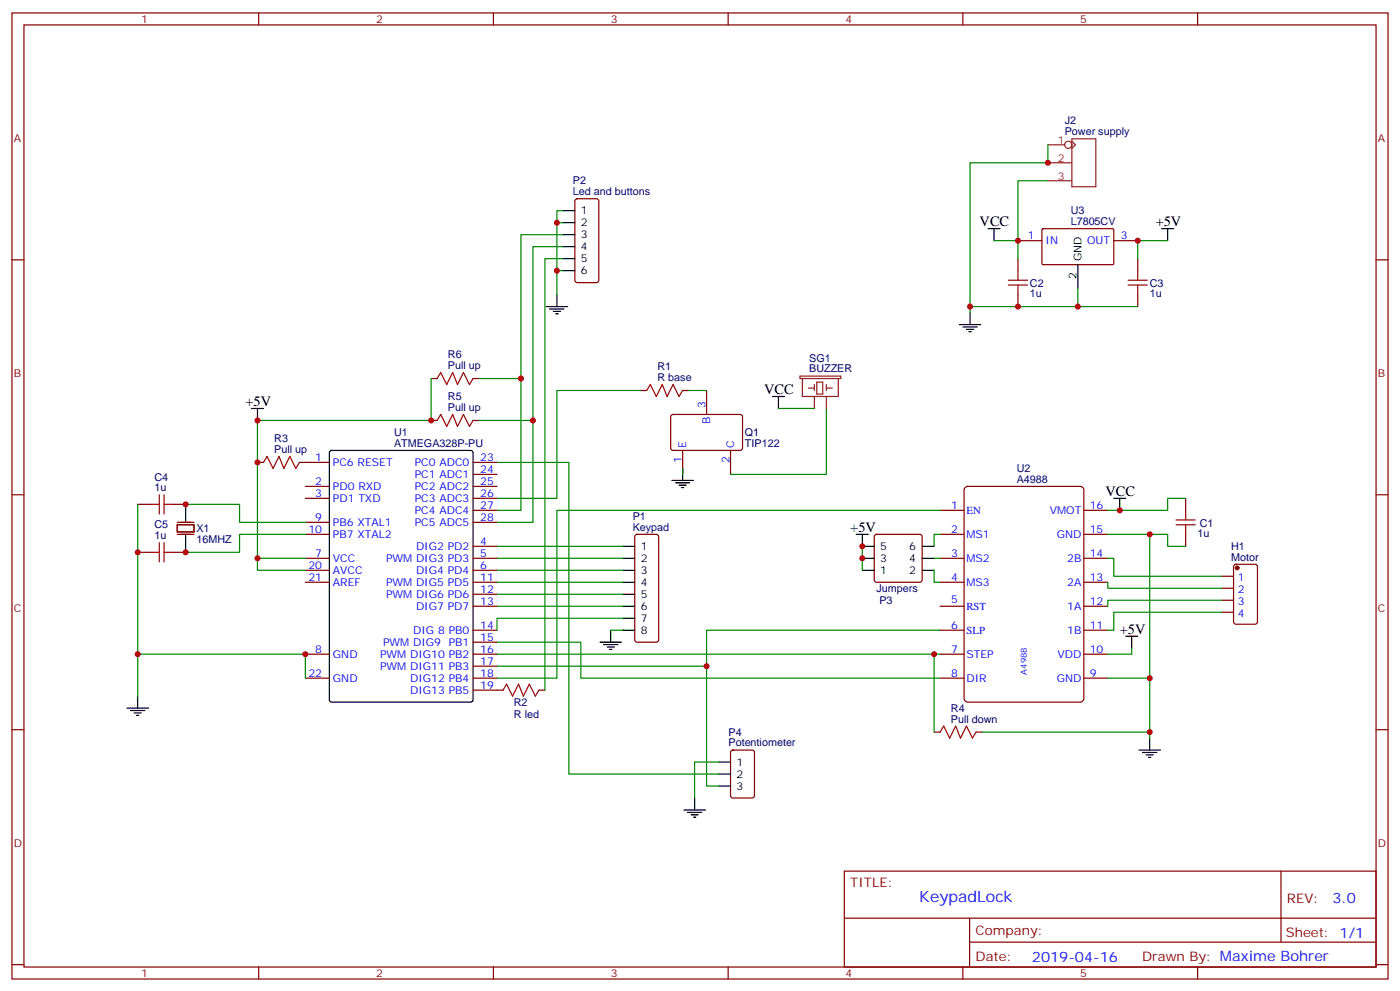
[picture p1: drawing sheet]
<svg xmlns="http://www.w3.org/2000/svg" width="412mm" height="292mm" viewBox="0 0 412 292" stroke-linecap="round" stroke-linejoin="round" font-family="sans-serif">
<g fill="none" stroke="#870000" stroke-width=".35">
<path d="M3.5 3.8h405.4v284.3h-405.4zM7.1 7.3h398.2v277.3h-398.2zM76.2 3.8v3.5M145.3 3.8v3.5M214.5 3.8v3.5M283.6 3.8v3.5M352.8 3.8v3.5M169.6 58.7l.4-.2h5.7l.6 .4 .1 23.6-.5 .6-5.9 .1-.6-.5-.1-23.5zM3.5 76.5h3.6M299.9 70.8h7M299.9 76.1v3.6M307 67.5l.3-.2 20.6 .1 .2 .3-.1 10-.3 .2-20.6-.1-.2-.3z"/>
<path d="M328.1 70.8h7M335.1 76.1v3.6M405.3 76.5h3.6M299.9 86.7v3.5M335.1 86.7v3.5M127 111.4h1.8M139.3 111.4h1.8M188.7 114.9h1.8M201.1 114.9h1.7M208.1 114.9v7.1M75.8 136.1h1.8M88.2 136.1h8.8"/>
<path d="M127 123.8h1.8M139.3 136.1h7.1M139.3 139.6h7.1M139.3 123.8h1.8M197.8 122.2l.5-.2h20l.4 .7v9.4l-.7 .5-20-.1-.4-.6v-9.2zM201.1 132.6v7M215.2 132.6v7M3.5 145.6h3.6M40.6 148.4h3.5M51.2 148.4h3.5M52.2 154.4h4.9v2.2h-4.9zM52.2 153.7h4.9"/>
<path d="M52.2 157.3h4.9M90 143.2h7M90 146.7h7M90 153.7h7M90 157.3h7M139.3 143.2h7.1M139.3 146.7h7.1M139.3 153.7h7.1M139.3 150.2h7.1M187.2 157.5l.5-.2h5.6l.5 .2 .2 .5v30.3l-.2 .5-.5 .2h-5.6l-.5-.2-.2-.5v-30.3zM257.8 157.5l.4-.2h12.7l.5 .2 .2 .5v12.7l-.2 .5-.5 .2h-12.7l-.5-.3-.2-.4v-12.7zM276.9 157.3h7.1"/>
<path d="M276.9 150.2h7.1M284.2 143.6l.8-.4h33.2l.9 .4 .2 .6v61.4l-.5 .9-.6 .2h-33.2l-.8-.5-.2-.6v-61.4zM319.3 157.3h7M319.3 150.2h7M349.2 146.7v3.5M349.2 157.3v3.5M405.3 145.6h3.6M40.6 162.6h3.5M51.2 162.6h3.5M90 164.3h7M90 167.9h7M90 171.4h7"/>
<path d="M139.3 160.8h7.1M139.3 164.3h7.1M139.3 167.9h7.1M139.3 171.4h7.1M139.3 174.9h7.1M139.3 178.4h7.1M276.9 164.3h7.1M276.9 171.4h7.1M276.9 178.4h7.1M319.3 164.3h7M319.3 171.4h7M319.3 178.4h7"/>
<path d="M359.8 169.6h3.6M359.8 173.1h3.6M359.8 176.7h3.6M363.6 166.3l.5-.2h5.6l.7 .4v16.5l-.4 .7h-5.9l-.7-.4v-16.5zM90 192.5h7M90 199.6h7M139.3 192.5h7.1M139.3 185.5h7.1M139.3 189h7.1M139.3 196.1h7.1M139.3 199.6h7.1M276.9 192.5h7.1"/>
<path d="M276.9 185.5h7.1M276.9 199.6h7.1M319.3 192.5h7M319.3 185.5h7M319.3 199.6h7M359.8 180.2h3.6M3.5 214.8h3.6M139.3 203.1h8.9M158.7 203.1h1.8M275.2 215.5h1.7M287.5 215.5h1.8M405.3 214.8h3.6"/>
<path d="M215.4 221l.5-.2h5.6l.7 .4v13l-.4 .6-5.9 .1-.7-.5v-12.9zM248.7 256.4h156.6v28.2h-156.6zM377.3 256.4v20.9M248.7 270.2h156.5M285.6 277.3h119.6M285.6 270.2v14.2M3.5 283.9h3.6M76.2 284.6v3.5M145.3 284.6v3.5M214.5 284.6v3.5M283.6 284.6v3.5M352.8 284.6v3.5"/>
<path d="M405.3 283.9h3.6"/>
</g>
<g fill="none" stroke="#a10000" stroke-width=".35">
<path d="M299.9 79.7v2.8M335.1 79.7v2.8M297 83.9h5.7M297 82.5h5.7M299.9 83.9v2.8M332.3 83.9h5.7M332.3 82.5h5.7M335.1 83.9v2.8M128.8 111.4l1-1.8 1.8 3.6 1.7-3.6 1.5 3.6 1.7-3.6 1.8 3.6 1-1.8M190.5 114.9l1.1-1.7 1.7 3.5 1.8-3.5 1.4 3.5 1.8-3.5 1.7 3.5 1.1-1.8M77.6 136.1l1.1-1.8 1.7 3.6 1.8-3.6 1.4 3.6 1.8-3.6 1.7 3.6 1.1-1.8M128.8 123.8l1-1.8 1.8 3.5 1.7-3.5 1.5 3.5 1.7-3.5 1.8 3.5 1-1.7"/>
<path d="M44.1 148.4h2.8M46.9 145.6v5.7M46.9 159.7v5.7M48.3 148.4h2.9M48.3 145.6v5.7M48.3 159.7v5.7M346.4 154.4h5.7M346.4 153h5.7M349.2 150.2v2.8M349.2 154.4v2.9M44.1 162.6h2.8M48.3 162.6h2.9"/>
<path d="M148.2 203.1l1-1.7 1.8 3.5 1.8-3.5 1.4 3.5 1.7-3.5 1.8 3.5 1-1.8M276.9 215.5l1.1-1.8 1.8 3.5 1.7-3.5 1.4 3.5 1.8-3.5 1.8 3.5 1-1.7"/>
</g>
<g fill="none" stroke="#000" stroke-width=".35">
<path d="M165.8 62h3.5M165.8 65.5h3.5M165.8 69.1h3.5M165.8 72.6h3.5M165.8 76.1h3.5M165.8 79.7h3.5M291 67.3h3.6M292.8 67.3v3.5M317.5 77.9v7M342.2 67.3h3.5M344 67.3v3.5M160.9 90.2h6.3"/>
<path d="M161.9 90.9h4.3M163 91.7h2.1M163.7 92.4h.7M164 86.7v3.5M282.6 95.5h6.3M283.6 96.2h4.3M284.7 96.9h2.1M285.4 97.6h.7M285.8 92v3.5M227.5 116.7h3.6M229.3 116.7v3.5M74.1 120.2h3.5"/>
<path d="M75.8 120.2v3.6M97.2 132.8l.5-.2h40.9l.7 .4v73l-.4 .6-41.2 .1-.6-.5-.1-72.9zM201.1 137.9v3.5M54.7 148.4v5M54.7 157.6v5M197.9 141.4h6.4M199 142.1h4.2M200 142.8h2.1M200.7 143.5h.7M252.2 157.3h3.6M254 157.3v3.5h3.5M328.1 146.7h3.5"/>
<path d="M329.8 146.7v3.5M183.4 160.8h3.6M183.4 164.3h3.6M183.4 167.9h3.6M183.4 171.4h3.6M183.4 174.9h3.6M183.4 178.4h3.6M254 164.3h3.5M254 167.9h3.5M271.6 160.8h3.6M271.6 164.3h3.6M271.6 167.9h3.6"/>
<path d="M176.7 189h6.4M177.8 189.7h4.2M178.9 190.4h2.1M179.6 191.1h.7M179.9 185.5v3.5M183.4 182h3.6M183.4 185.5h3.6M331.6 187.3h3.5M333.4 187.3v3.5M37.4 208.4h6.3M38.5 209.1h4.2M39.5 209.8h2.1"/>
<path d="M40.2 210.5h.7M40.6 204.9v3.5M338.7 217.2v3.6M201.4 238.4h6.4M202.5 239.1h4.2M203.6 239.8h2.1M204.6 234.9v3.5M211.7 224.3h3.5M211.7 227.8h3.5M211.7 231.4h3.5M335.5 220.8h6.3M336.5 221.5h4.3"/>
<path d="M337.6 222.2h2.1M338.3 222.9h.7M204.3 240.5h.7"/>
</g>
<g fill="none" stroke="#008700" stroke-width=".35">
<path d="M308.7 42.6v5.3h-22.9v44.1M308.7 53.2h-8.8v17.6h-7.1M164 79.7v7M164 65.5h1.8M165.8 69.1h-12.3v81.1h-7.1M165.8 72.6h-8.8v81.1h-10.6M165.8 76.1h-5.3v127M165.8 62h-1.8v17.7h1.8M299.9 70.8v5.3M344 70.8h-8.9v5.3M285.8 90.2h49.3M317.5 84.9v5.3"/>
<path d="M127 111.4v12.4h-51.2v40.5h14.2M141.1 111.4h12.4M188.7 114.9h-24.7v31.8h-17.6M202.8 114.9h5.3M141.1 123.8h15.9M146.4 136.1h21.2v91.7h44.1M201.1 137.9v1.7M229.3 120.2h10.6M243.4 120.2v19.4h-28.2M40.6 148.4v44.1h49.4v7.1M54.7 148.4h15.9v5.3h19.4M90 157.3h-19.4v5.3h-15.9"/>
<path d="M276.9 150.2h-112.9v49.4h-17.6M276.9 157.3h-1.7v3.5M326.3 157.3h12.4v42.3h-12.4M338.7 157.3h5.3v3.5h5.2M349.2 146.7h-5.2v3.5h-17.7M75.8 164.3v3.6h14.2M146.4 160.8h37M146.4 164.3h37M146.4 167.9h37M146.4 171.4h37M146.4 174.9h37M146.4 178.4h37"/>
<path d="M254 160.8v7.1M275.2 167.9v3.5h1.7M275.2 164.3h1.7M326.3 164.3h1.8v5.3h31.7M326.3 171.4v1.7h33.5M359.8 176.7h-33.5v1.7M40.6 192.5v12.4M146.4 189h24.7v10.6h105.8M146.4 192.5h128.8M179.9 185.5h3.5M183.4 182h-37v3.5M208.1 196.1v35.3h3.6"/>
<path d="M276.9 192.5h-1.7v23M276.9 185.5h-68.8v10.6h-61.7M333.4 190.8v1.7h-7.1M338.7 199.6v17.6M359.8 180.2h-31.7v5.3h-1.8M289.3 215.5h49.4M211.7 224.3h-7.1v10.6"/>
</g>
<circle cx="364.4" cy="167.1" r=".53" fill="#870000" stroke="#870000" stroke-width=".35"/>
<g fill="none" stroke="#8c2424" stroke-width=".35">
<path d="M308.7 42.6h4.9M308.7 47.9h7M308.7 53.2h7M315.7 41.6l1.1 1-1.1 1.1M315.7 40.9h7.1v14.1h-7.1zM235.7 110.7h11.9v.7h-11.9zM236.4 111.4v5.3h10.5v-5.3M238.1 114.2h1.8M239.9 113.2v1.7M239.9 116.7v3.5M240.6 112.5h1.8v3.5h-1.8zM243.4 114.2h1.8"/>
<path d="M243.4 113.2v1.7M243.4 116.7v3.5"/>
<circle cx="314.7" cy="42.6" r="1.06"/>
</g>
<g fill="#c00">
<circle cx="335.1" cy="70.8" r=".88"/>
<circle cx="329.8" cy="150.2" r=".88"/>
<circle cx="338.7" cy="199.6" r=".88"/>
<circle cx="338.7" cy="215.5" r=".88"/>
<circle cx="338.7" cy="157.3" r=".88"/>
<circle cx="308.7" cy="47.9" r=".88"/>
<circle cx="299.9" cy="70.8" r=".88"/>
<circle cx="285.8" cy="90.2" r=".88"/>
<circle cx="317.5" cy="90.2" r=".88"/>
<circle cx="299.9" cy="90.2" r=".88"/>
<circle cx="164" cy="65.5" r=".88"/>
<circle cx="157" cy="123.8" r=".88"/>
<circle cx="153.5" cy="111.4" r=".88"/>
<circle cx="127" cy="123.8" r=".88"/>
<circle cx="75.8" cy="136.1" r=".88"/>
<circle cx="75.8" cy="164.3" r=".88"/>
<circle cx="75.8" cy="123.8" r=".88"/>
<circle cx="54.7" cy="148.4" r=".88"/>
<circle cx="40.6" cy="192.5" r=".88"/>
<circle cx="90" cy="192.5" r=".88"/>
<circle cx="208.1" cy="196.1" r=".88"/>
<circle cx="164" cy="79.7" r=".88"/>
<circle cx="254" cy="164.3" r=".88"/>
<circle cx="254" cy="160.8" r=".88"/>
<circle cx="275.2" cy="192.5" r=".88"/>
<circle cx="40.6" cy="162.6" r=".88"/>
<circle cx="54.7" cy="162.6" r=".88"/>
</g>
<text font-size="4.6" fill="#00f" x="270.8" y="265.4">KeypadLock</text>
<g font-size="4.2">
<text x="288.6" y="66.6">VCC</text>
<text x="340.4" y="66.6">+5V</text>
<text x="72.3" y="119.5">+5V</text>
<text x="225.1" y="116">VCC</text>
<text x="325.6" y="146">VCC</text>
<text x="250.5" y="156.6">+5V</text>
<text x="329.8" y="186.5">+5V</text>
</g>
<g font-size="4.2" fill="#00f">
<text x="392.5" y="265.7">3.0</text>
<text x="304" y="283">2019-04-16</text>
</g>
<g font-size="3.9" fill="#800">
<text x="250.5" y="261">TITLE:</text>
<text x="379.1" y="265.7">REV:</text>
<text x="287.4" y="275.2">Company:</text>
<text x="378.7" y="275.8">Sheet: 1/1</text>
<text x="287.4" y="282.9">Date:</text>
<text x="336.4" y="282.9">Drawn By: Maxime Bohrer</text>
</g>
<g font-size="3.2" fill="#800">
<text x="41.6" y="6.8">1</text>
<text x="110.8" y="6.8">2</text>
<text x="179.9" y="6.8">3</text>
<text x="249.1" y="6.8">4</text>
<text x="318.2" y="6.8">5</text>
<text x="4.1" y="41.9">A</text>
<text x="405.9" y="41.9">A</text>
<text x="4.1" y="111.1">B</text>
<text x="405.9" y="111.1">B</text>
<text x="4.1" y="180.2">C</text>
<text x="405.9" y="180.2">C</text>
<text x="4.1" y="249.3">D</text>
<text x="405.9" y="249.3">D</text>
<text x="41.6" y="287.6">1</text>
<text x="110.8" y="287.6">2</text>
<text x="179.9" y="287.6">3</text>
<text x="249.1" y="287.6">4</text>
<text x="318.2" y="287.6">5</text>
</g>
<g font-size="3.2" fill="#000080">
<text x="313.6" y="39.8">Power supply</text>
<text x="313.6" y="36.6">J2</text>
<text x="168.7" y="57.4">Led and buttons</text>
<text x="168.7" y="54.3">P2</text>
<text x="315.4" y="63.1">U3</text>
<text x="315.4" y="66.3">L7805CV</text>
<text x="303.4" y="87.5">1u</text>
<text x="303.4" y="84.3">C2</text>
<text x="338.7" y="87.5">1u</text>
<text x="338.7" y="84.3">C3</text>
<text x="132" y="105.4">R6</text>
<text x="238.4" y="106.4">SG1</text>
<text x="131.9" y="108.6">Pull up</text>
<text x="193.7" y="112.1">R base</text>
<text x="193.7" y="108.9">R1</text>
<text x="238.4" y="109.6">BUZZER</text>
<text x="132" y="117.7">R5</text>
<text x="131.9" y="120.9">Pull up</text>
<text x="80.8" y="130.1">R3</text>
<text x="116.1" y="131.5">ATMEGA328P-PU</text>
<text x="116.1" y="128.3">U1</text>
<text x="219.4" y="131.5">TIP122</text>
<text x="219.4" y="128.3">Q1</text>
<text x="80.8" y="133.3">Pull up</text>
<text x="45.5" y="141.4">C4</text>
<text x="299.5" y="142.1">A4988</text>
<text x="299.5" y="138.9">U2</text>
<text x="45.5" y="144.6">1u</text>
<text x="45.5" y="155.5">C5</text>
<text x="186.4" y="153">P1</text>
<text x="353.4" y="155">C1</text>
<text x="45.5" y="158.7">1u</text>
<text x="57.9" y="159.8">16MHZ</text>
<text x="57.9" y="156.6">X1</text>
<text x="186.4" y="156.2">Keypad</text>
<text x="352.8" y="158.2">1u</text>
<text x="362.7" y="161.9">H1</text>
<text x="362.7" y="165">Motor</text>
<text x="258.2" y="174.3">Jumpers</text>
<text x="259" y="177.8">P3</text>
<text x="151.4" y="207.8">R2</text>
<text x="280.1" y="209.5">R4</text>
<text x="151.4" y="211.3">R led</text>
<text x="280.1" y="212.7">Pull down</text>
<text x="214.6" y="219.7">Potentiometer</text>
<text x="214.6" y="216.5">P4</text>
</g>
<g font-size="3.2" fill="#8d2323">
<text x="311.6" y="42.3">1</text>
<text x="311.6" y="47.6">2</text>
<text x="311.6" y="52.8">3</text>
</g>
<g font-size="3.2">
<text x="171.1" y="63.1">1</text>
<text x="171.1" y="66.6">2</text>
<text x="171.1" y="70.1">3</text>
<text x="171.1" y="73.7">4</text>
<text x="171.1" y="77.2">5</text>
<text x="318.6" y="76.8" transform="rotate(-90 318.6 76.8)">GND</text>
<text x="171.1" y="80.7">6</text>
<text x="317.1" y="82" transform="rotate(-90 317.1 82)">2</text>
<text x="188.7" y="161.9">1</text>
<text x="259.3" y="161.9">5</text>
<text x="267.9" y="161.9">6</text>
<text x="188.7" y="165.4">2</text>
<text x="259.3" y="165.4">3</text>
<text x="267.9" y="165.4">4</text>
<text x="188.7" y="168.9">3</text>
<text x="188.7" y="172.4">4</text>
<text x="259.3" y="168.9">1</text>
<text x="267.9" y="168.9">2</text>
<text x="188.7" y="176">5</text>
<text x="188.7" y="179.5">6</text>
<text x="188.7" y="183">7</text>
<text x="188.7" y="186.5">8</text>
<text x="217" y="225.4">1</text>
<text x="217" y="228.9">2</text>
<text x="217" y="232.4">3</text>
</g>
<g font-size="3.2" fill="#00f">
<text x="302.8" y="70.5">1</text>
<text x="308" y="71.9">IN</text>
<text x="320.2" y="71.9">OUT</text>
<text x="330.2" y="70.5">3</text>
<text x="207.8" y="120.2" transform="rotate(-90 207.8 120.2)">3</text>
<text x="209.2" y="124.9" transform="rotate(-90 209.2 124.9)">B</text>
<text x="202.1" y="131.9" transform="rotate(-90 202.1 131.9)">E</text>
<text x="216.3" y="131.9" transform="rotate(-90 216.3 131.9)">C</text>
<text x="92.9" y="135.7">1</text>
<text x="98.1" y="137.2">PC6 RESET</text>
<text x="122.2" y="137.2">PC0 ADC0</text>
<text x="141.5" y="135.7">23</text>
<text x="200.7" y="136.4" transform="rotate(-90 200.7 136.4)">1</text>
<text x="214.8" y="136.4" transform="rotate(-90 214.8 136.4)">2</text>
<text x="92.9" y="142.8">2</text>
<text x="122.2" y="140.7">PC1 ADC1</text>
<text x="141.5" y="139.3">24</text>
<text x="141.5" y="142.8">25</text>
<text x="92.9" y="146.3">3</text>
<text x="98.1" y="144.2">PD0 RXD</text>
<text x="98.1" y="147.7">PD1 TXD</text>
<text x="122.2" y="144.2">PC2 ADC2</text>
<text x="122.2" y="147.7">PC3 ADC3</text>
<text x="141.5" y="146.3">26</text>
<text x="141.5" y="149.9">27</text>
<text x="280.2" y="149.9">1</text>
<text x="321" y="149.9">16</text>
<text x="92.9" y="153.4">9</text>
<text x="98.1" y="154.8">PB6 XTAL1</text>
<text x="122.2" y="151.3">PC4 ADC4</text>
<text x="122.2" y="154.8">PC5 ADC5</text>
<text x="141.5" y="153.4">28</text>
<text x="284.7" y="151.3">EN</text>
<text x="309.3" y="151.3">VMOT</text>
<text x="90.9" y="156.9">10</text>
<text x="98.1" y="158.3">PB7 XTAL2</text>
<text x="122.5" y="161.9">DIG2 PD2</text>
<text x="141.5" y="160.4">4</text>
<text x="280.2" y="156.9">2</text>
<text x="284.7" y="158.3">MS1</text>
<text x="311.3" y="158.3">GND</text>
<text x="321" y="156.9">15</text>
<text x="90.9" y="167.5">20</text>
<text x="92.9" y="164">7</text>
<text x="98.1" y="165.4">VCC</text>
<text x="113.7" y="165.4">PWM DIG3 PD3</text>
<text x="141.5" y="164">5</text>
<text x="141.5" y="167.5">6</text>
<text x="280.2" y="164">3</text>
<text x="284.7" y="165.4">MS2</text>
<text x="314.4" y="165.4">2B</text>
<text x="321" y="164">14</text>
<text x="90.9" y="171">21</text>
<text x="98.1" y="168.9">AVCC</text>
<text x="98.1" y="172.4">AREF</text>
<text x="113.7" y="172.4">PWM DIG5 PD5</text>
<text x="122.5" y="168.9">DIG4 PD4</text>
<text x="141.5" y="171">11</text>
<text x="280.2" y="171">4</text>
<text x="284.7" y="172.4">MS3</text>
<text x="314.4" y="172.4">2A</text>
<text x="321" y="171">13</text>
<text x="364.7" y="171">1</text>
<text x="113.7" y="176">PWM DIG6 PD6</text>
<text x="122.5" y="179.5">DIG7 PD7</text>
<text x="141.5" y="174.6">12</text>
<text x="141.5" y="178.1">13</text>
<text x="280.2" y="177.6">5</text>
<text x="284.7" y="179.5">RST</text>
<text x="314.4" y="179.5">1A</text>
<text x="321" y="178.1">12</text>
<text x="364.7" y="174.6">2</text>
<text x="364.7" y="178.1">3</text>
<text x="141.5" y="185.1">14</text>
<text x="280.2" y="185.1">6</text>
<text x="321" y="185.1">11</text>
<text x="364.7" y="181.6">4</text>
<text x="112.9" y="190.1">PWM DIG9</text>
<text x="121.7" y="186.5">DIG 8 PB0</text>
<text x="132.2" y="190.1">PB1</text>
<text x="141.5" y="188.7">15</text>
<text x="284.7" y="186.5">SLP</text>
<text x="314.4" y="186.5">1B</text>
<text x="92.9" y="192.2">8</text>
<text x="98.1" y="193.6">GND</text>
<text x="112" y="193.6">PWM DIG10 PB2</text>
<text x="112" y="197.1">PWM DIG11 PB3</text>
<text x="141.5" y="192.2">16</text>
<text x="141.5" y="195.7">17</text>
<text x="280.2" y="192.2">7</text>
<text x="284.7" y="193.6">STEP</text>
<text x="311.5" y="193.6">VDD</text>
<text x="321" y="192.2">10</text>
<text x="90.9" y="199.2">22</text>
<text x="98.1" y="200.7">GND</text>
<text x="120.8" y="200.7">DIG12 PB4</text>
<text x="141.5" y="199.2">18</text>
<text x="141.5" y="202.8">19</text>
<text x="280.2" y="199.2">8</text>
<text x="284.7" y="200.7">DIR</text>
<text x="311.3" y="200.7">GND</text>
<text x="321" y="199.2">9</text>
<text x="120.8" y="204.2">DIG13 PB5</text>
</g>
<text font-size="2.5" fill="#00f" x="302.5" y="198.5" transform="rotate(-90 302.5 198.5)">A4988</text>
</svg>
